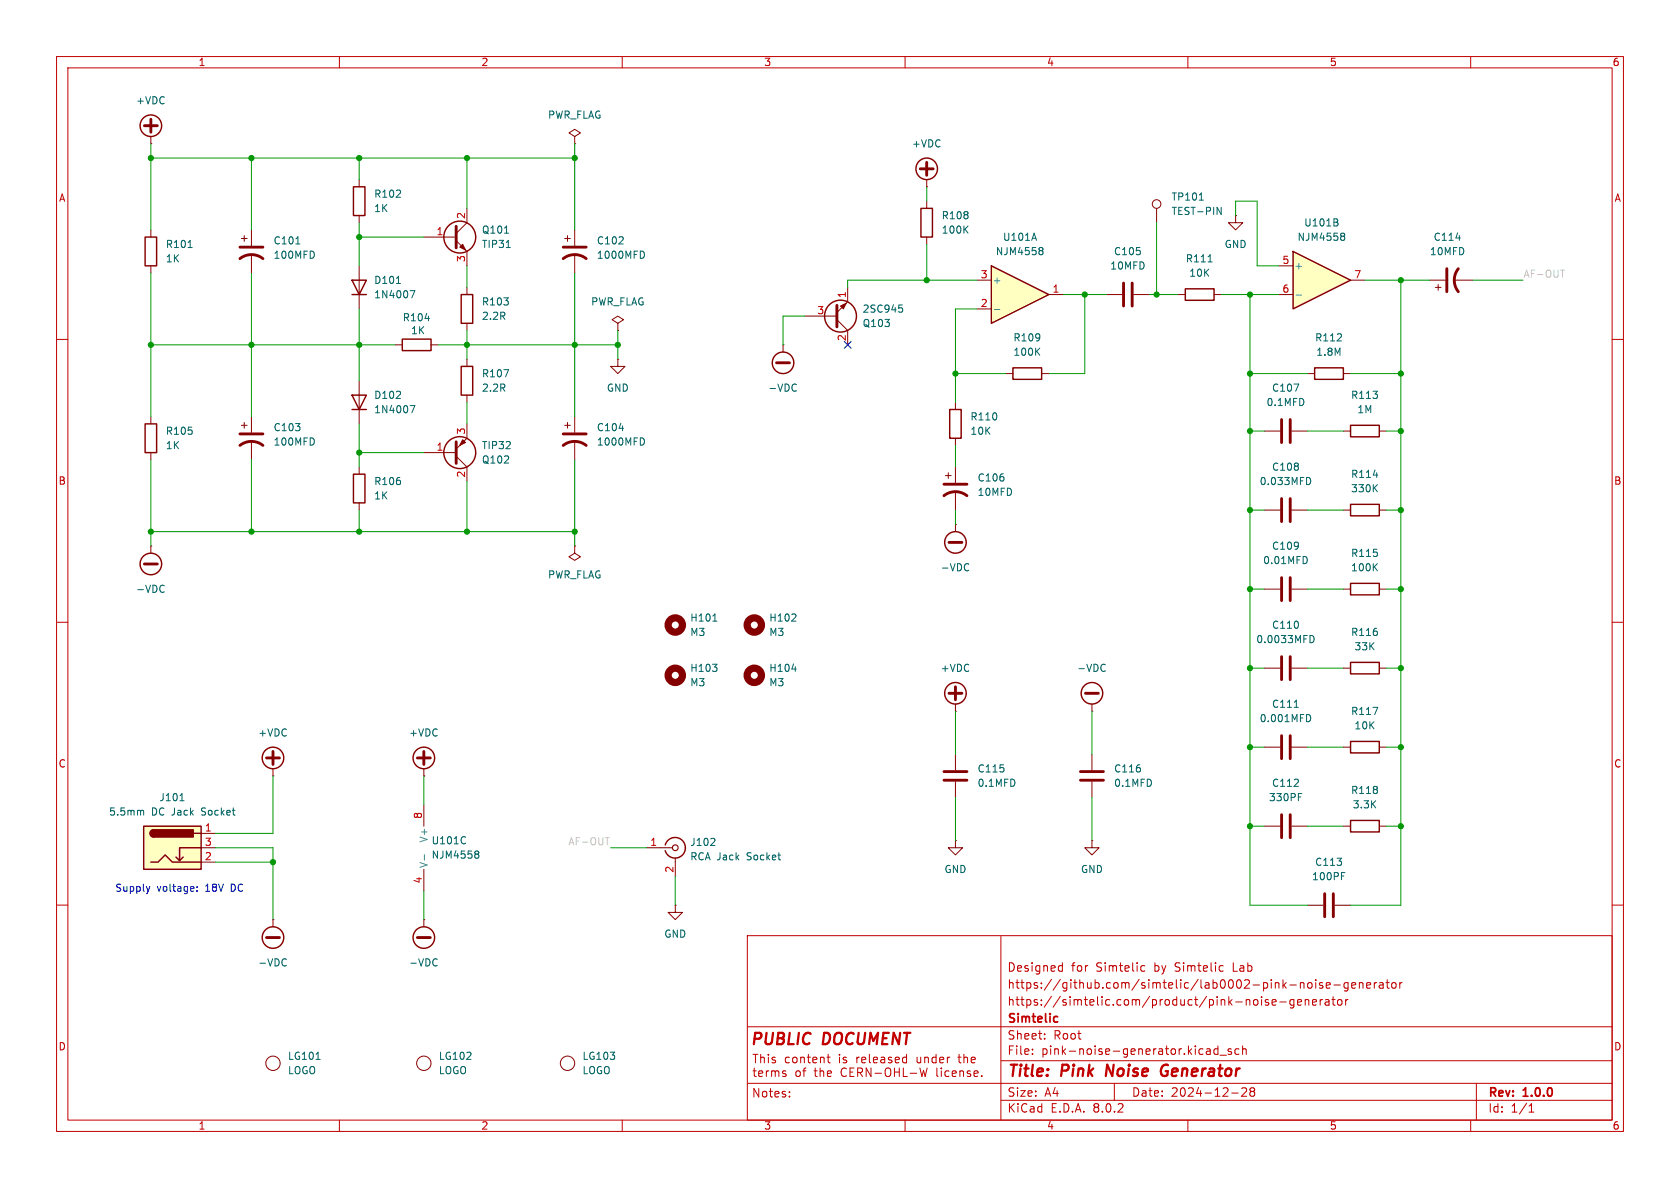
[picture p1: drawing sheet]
<svg xmlns="http://www.w3.org/2000/svg" width="297mm" height="210mm" viewBox="0 0 297 210" stroke-linecap="round" stroke-linejoin="round" font-family="sans-serif">
<g fill="none" stroke="#c20000" stroke-width=".18">
<path d="M10 10h277v190h-277zM12 12h273v186h-273zM60 10v2M110 10v2M160 10v2M210 10v2M260 10v2M10 60h2M285 60h2M10 110h2M285 110h2M10 160h2"/>
<path d="M285 160h2M132.1 165.4h152.9v32.6h-152.9zM176.9 165.5v32.5M187.4 170.7l.4 .1M187.8 170.2v1.5M187.8 171.6l-.4 .1M201.8 171.6h.6M201.8 170.8h.6M215.8 170.7l.4 .1M216.2 171.6l-.4 .1M223.7 177.1l.5 .2 .1 .2-.2 .2-.4-.1M223.7 176.8h.5"/>
<path d="M224.9 177.2l.7-.1-.1-.3-.4-.1-.2 .2 .1 .7h.5M226.2 177.1h1.2M228.7 176.8l-.4-.1-.3 .3v.4l.2 .2h.5M228.7 176.7v1.2l-.2 .3-.4-.1M229.4 177.2l.7-.1-.1-.3-.4-.1-.2 .2 .1 .7h.5M230.7 176.8l.3-.1 .3 .1 .1 .9M230.7 176.7v1M231.2 173.8l.3-.1 .4 .1 .1 .6-.2 .2-.3 .1-.3-.1zM232 177.2l.7-.1v-.3l-.5-.1-.2 .2 .1 .7h.6M232.6 173.2v.1M232.6 173.7v1M233.4 176.7v1"/>
<path d="M233.8 176.7l-.3 .1-.1 .2M233.8 173.8l-.3-.1-.3 .2 .1 .2 .5 .2v.3h-.6M234.3 176.8h.6l.1 .9M234.5 174.2l.7-.1-.1-.3-.4-.1-.2 .2v.7h.6M235 177.1h-.5a.29 .29 0 0 0-.3 .3 .29 .29 0 0 0 .3 .3l.5-.1M235.5 176.7h.5M235.7 176.2v1.3l.3 .2M235.8 174.1h1.2M236.5 176.8l.2-.1 .5 .1v.6l-.1 .2-.4 .1-.2-.1zM237.9 176.7v1M238.3 176.7l-.3 .1-.1 .2M238.3 173.8l-.4-.1-.3 .3v.4l.1 .2h.6"/>
<path d="M238.3 173.7v1.2l-.3 .3-.3-.1M239 174.2l.7-.1-.1-.3-.4-.1-.2 .2v.7h.6M240.3 173.8l.2-.1 .4 .1 .1 .9M240.3 173.7v1M241.6 174.2l.7-.1-.1-.3-.4-.1-.2 .2 .1 .7h.5M243 173.7v1M243.4 173.7l-.3 .1-.1 .2M243.9 173.8h.6v.9M244.5 174.1h-.5a.29 .29 0 0 0-.2 .3 .29 .29 0 0 0 .2 .3l.5-.1M245 173.7h.6M245.2 173.2v1.3l.4 .2M246.1 173.8l.2-.1 .4 .1 .1 .6-.1 .2-.4 .1-.2-.1z"/>
<path d="M247.5 173.7v1M247.9 173.7l-.3 .1-.1 .2M60 198v2M110 198v2M132.1 181.5h152.9M132.2 191.5h152.8M133.1 186.4h.9M133.3 190.1l.4 .2M133.6 186.4v1.5M134.1 190.1l.2 .2 .5-.1M134.5 186.4v1.5M134.5 187l.2-.1 .4 .1v.9"/>
<path d="M135.5 189.3v1M135.8 186.4v.1M135.8 186.9v1M136.4 189.3v1M137.1 187l-.4-.1-.2 .3M137.1 189.5v.8M137.5 189.3l.2 .2v.8M139 190.1l-.2 .2-.5-.1M139.6 187h-.6l-.2 .2v.4M139.6 193.8v.1M139.6 193v.1M140.1 187.6v-.4l.3-.3 .4 .1 .1 .6"/>
<path d="M140.7 190l.3 .3 .3-.1 .2-.2M141.6 187l.2-.1 .3 .1 .1 .9M141.6 186.9v1M142.1 189v1.3M142.7 186.9h.6M142.9 186.4v1.3M143.7 187.4l.7-.2-.1-.2h-.5l-.1 .7M144.1 190.1l.4 .2M145 188.8v1.5M145.1 187l.2-.1 .3 .1 .1 .9M145.1 186.9v1M145.6 189.5v.8"/>
<path d="M146.2 186.9h.6M146.3 189.8l.7-.1-.1-.3-.4-.1-.2 .2v.7h.6M146.4 186.4v1.3l.4 .2M148.4 186.4v.1M148.4 186.9v1M148.8 190.1a.52 .52 0 0 0 .8 .1M149.6 187l-.3-.1-.2 .3M150.3 189.5h.5M151 188.8h-.7v1.5h.7M151.5 186.9v1M151.6 188.8v1.5M151.9 186.9l-.3 .1-.1 .2"/>
<path d="M152 189.6l.5 .7M153.1 187.2l-.3-.3-.4 .1-.1 .7M153.7 186.4v1.3M154 188.8v1.5l-.9-1.5v1.5M155.1 187.2l-.2-.3-.4 .1-.1 .7M155.8 187h.5l.1 .9M156.6 190.1a.51 .51 0 0 0 .8 0M157.6 187l-.3-.1-.2 .3M158.1 188.8v1.5M159 188.8v1.5M159 187.2l-.2-.3-.5 .1v.7M159.7 188.8v1.5h.7"/>
<path d="M160 198v2M160.3 187l-.5-.1-.2 .3M160.3 187.8l-.5 .1M160.3 186.4v1.5M160.9 189.7h1.2M162.1 186.9v.8M162.6 188.8l.4 1.5 .3-1.1 .3 1.1 .3-1.5M162.8 186.9v1M163.5 187l.2-.1 .4 .1v.9M163.5 186.9v1M165.5 187l-.4-.1-.3 .3M165.5 186.4v1.5"/>
<path d="M165.6 190.1l.2 .2M166.4 189.3v1M166.8 187.2l-.2-.3-.4 .1-.1 .7M167.1 190l.2 .3 .5-.1M167.5 186.9v1M167.9 186.9l-.3 .1-.1 .2M168.3 190.1l.3 .2 .4-.1M168.3 189.5l.3-.2h.2l.3 .2v.2l-.8 .1M169.3 186.9h.6M169.6 186.4v1.3M169.7 189.3v1M170.3 189.5v.8"/>
<path d="M170.4 187l.2-.1 .4 .1 .1 .9M170.4 186.4v1.5M171.6 190.1l-.2 .2-.4-.1M172.2 190.1l.2 .2 .4-.1M172.4 187.2l-.2-.3-.4 .1-.1 .7M173.6 190.2v.1M177 194.5h108M177 187.5h108M182.5 186.3v.1M182.5 185.5v.1M184.7 183.6v.1M184.7 182.8v.1"/>
<path d="M197 191.5v3M210 198v2M213.5 185.4l.4 .1 .1 .9M214 186.3l-.5 .1M214 185.8h-.5M215.3 185.5l-.4-.1-.3 .3v.4l.1 .2h.6M215.3 184.9v1.5M215.7 186.5h1.1M217.7 185.5l-.4-.1-.2 .2 .1 .2 .5 .2v.3h-.6M217.7 193.2h1.2M219 185.5l-.4-.1-.3 .3v.4l.2 .2h.5M219.5 192.4l.6-.1 .2 .1 .1 .3-.9 1.1h.9"/>
<path d="M219.7 185.5l.2-.1 .3 .1 .1 .9M219.7 184.9v1.5M221.2 192.9l-.2-.2 .2-.4 .5 .1 .1 .2-.3 .3M221.2 192.9l-.2 .3v.3l.2 .3 .5-.1 .1-.2-.1-.4-.2-.2M221.2 192.9h.3M260 198v2M261 191.5v6.5M270.3 196.6h.9M270.3 195.5l.4-.4v1.5"/>
</g>
<path d="M195.7 188.2l-.2 2M205.5 190.1l.3 .1 .5-.1M206 188.2h.3M206.1 189.4h.4" fill="none" stroke="#c20000" stroke-width=".4"/>
<path d="M186.6 179.7l.4 .1M187 180.6l-.4 .1" fill="none" stroke="#c20000" stroke-width=".3"/>
<g fill="none" stroke="#840000" stroke-width=".25">
<path d="M62.5 33h2v5.1h-2zM162.8 36.8h2v5.1h-2zM25.7 41.9h2v5.1h-2zM62.2 49.5h2.6l-1.3 2.6zM62.2 52.1h2.6M71.1 59.9h5.1v2.1h-5.1zM81.5 52.1h2.1v5.1h-2.1zM209.5 51.1h5.1v2h-5.1zM62.2 69.9h2.6l-1.3 2.5zM62.2 72.4h2.6M81.5 64.8h2.1v5.1h-2.1zM167.9 72.4h2v5.1h-2z"/>
<path d="M179.1 65h5v2.1h-5z"/>
<circle cx="26.7" cy="22.2" r="1.9"/>
<circle cx="81.3" cy="41.9" r="2.82"/>
</g>
<g fill="none" stroke="#840000" stroke-width=".18">
<path d="M26.7 25.4h.1M26.7 24.1v1.3M63.5 31.8v1.2M63.5 38.1v1.3M82.5 36.8v2.6l-1.9 1.9M163.8 35.6v1.2M204.5 36.8v2.6M218.4 38.1v1.3h1.3l-1.3 1.2-1.2-1.2h1.2M218.4 38.1h.1M26.7 40.6v1.3M26.7 47v1.3M42.7 42.2h1"/>
<path d="M43.2 41.7v1M44.4 40.6v2.8M44.4 45v3.3M63.5 47v7.6M74.9 41.9h5.7M80.6 42.5l1.9 2v2.5M82.5 50.8v1.3M82.5 57.2v1.2M163.8 41.9v1.3M208.3 52.1h1.2M214.6 52.1h1.3M63.5 67.3v7.6"/>
<path d="M69.8 61h1.3M76.2 61h1.3M82.5 63.5v1.3M82.5 69.9v1.2M168.9 71.1v1.3M168.9 77.5v1.2M177.8 66h1.3M184.1 66h1.3M167.1 84.1h1M167.6 83.6v1M168.9 82.6v2.7M168.9 86.9v3.3"/>
<circle cx="204.5" cy="36.1" r=".76"/>
</g>
<g fill="none" stroke="#006464" stroke-width=".18">
<path d="M171.1 39.9l-.7 .8M212 35.4h.7M215.2 36.6l.7 1.3v-1.3M33.3 43.8h.7M52.3 43.1h.7M70.1 50.1h.7M72.5 51.4h.8l-.5 1.2M75.1 56.3h.8M89.2 41.2h.7M89.5 43.8h.7M170.6 40.5l.5 .7M213.6 46.3h.7"/>
<path d="M72.5 71.7h.8l-.5 1.3M89.1 65.3h.8l-.5 1.3M183.3 62.1l.5 .7M183.8 61.5l-.7 .8"/>
</g>
<path d="M25.5 22.2h2.3M26.7 21.1v2.3M42.4 45.7a3.3 3.3 0 0 1 4.1 0M42.4 43.7h4.1M80.6 40v3.8M166.9 87.6a3.3 3.3 0 0 1 4 0M166.9 85.6h4" fill="none" stroke="#840000" stroke-width=".51"/>
<path d="M81.3 43.7l.5-.5 .5 1z" fill="#840000" stroke="#840000" stroke-width=".18"/>
<path d="M175.3 47l10.1 5.1-10.1 5.1z" fill="#ffffc2"/>
<g fill="none" stroke="#840000" stroke-width=".25">
<path d="M175.3 47l10.1 5.1-10.1 5.1zM232.4 65h5.1v2.1h-5.1zM238.8 75.2h5v2h-5zM238.8 89.2h5v2h-5z"/>
<circle cx="163.8" cy="29.8" r="1.9"/>
<circle cx="148.6" cy="55.9" r="2.82"/>
</g>
<g fill="none" stroke="#840000" stroke-width=".18">
<path d="M101.6 24.1l1-.6-1-.6-1 .6 1 .6v1.3M101.6 25.4h.1M163.8 33h.1M163.8 31.8v1.2M142.2 55.9h5.8M148 56.5l1.9 1.9v2.6M149.9 50.8v2.5l-1.9 1.9M172.7 54.6h2.6M172.7 49.5h2.6M185.4 52.1h2.6M252.7 49.5h2.8M253.7 50.8h1.1"/>
<path d="M254.3 50.3v1M257 49.5h3.3M99.8 75.2h1M100.3 74.7v1M101.6 73.7v2.8M101.6 78v3.3M109.2 63.5v1.3h1.3l-1.3 1.2-1.3-1.2h1.3M109.2 63.5h.1M231.1 66h1.3M237.5 66h1.3M237.5 76.2h1.3M243.8 76.2h1.3"/>
<path d="M101.6 96.5v1.3l1 .6-1 .7-1-.7 1-.6M101.6 96.5h.1M223.5 90.2h2.8M228.3 90.2h2.8M237.5 90.2h1.3M243.8 90.2h1.3M168.9 133.4v2.7M168.9 138.2v2.8M193 133.4v2.7M193 138.2v2.8"/>
</g>
<path d="M175.8 54.7h1" fill="none" stroke="#00c2c2" stroke-width=".18"/>
<g fill="none" stroke="#006464" stroke-width=".18">
<path d="M158.9 53.9h.6M159.3 54.4l.3 .2v.3l-.3 .3M182.8 41.2l.4 1.3M183.9 43.8h.2l.3 .2-.3 .3M183.9 44.3h.2M184.1 44.3l.3 .2v.3l-.1 .2h-.4M257.4 42.1h.8M109.5 75.7h.7M113.7 77.5l.2 .5-.2 .6M231.3 84.4a.68 .68 0 0 1 .4 .6 .68 .68 0 0 1-.4 .7M242.8 84h.8M243 86.2l.5 .7"/>
<path d="M243.5 85.7l-.7 .7"/>
</g>
<g fill="none" stroke="#840000" stroke-width=".51">
<path d="M162.7 29.8h2.3M163.8 28.7v2.3M148 54v3.8M255.8 47.5v4.1M257.8 47.5a3.3 3.3 0 0 0 0 4.1M99.6 78.7a3.3 3.3 0 0 1 4 0M99.6 76.7h4M226.6 88.1v4.1M228.1 88.1v4.1M166.9 137.9h4M166.9 136.4h4M191 137.9h4.1"/>
<path d="M191 136.4h4.1"/>
</g>
<path d="M148.6 54.1l1-.5-.5 1z" fill="#840000" stroke="#840000" stroke-width=".18"/>
<path d="M228.6 44.5l10.2 5-10.2 5.1z" fill="#ffffc2"/>
<path d="M228.6 44.5l10.2 5-10.2 5.1z" fill="none" stroke="#840000" stroke-width=".25"/>
<path d="M226.1 47h2.5M226.1 52.1h2.5M238.8 49.5h2.5" fill="none" stroke="#840000" stroke-width=".18"/>
<path d="M229.1 52.2h1" fill="none" stroke="#00c2c2" stroke-width=".18"/>
<path d="M236.3 39.3l.3 .2-.1 .3-.2 .1M236.4 38.7l.1 .2-.1 .3M237.2 41.2h.3l.2 .3-.2 .3M237.2 41.8h.3M237.5 41.8l.2 .2v.2l-.1 .2-.4 .1" fill="none" stroke="#006464" stroke-width=".18"/>
<path d="M25.4 146.1h10.2v7.6h-10.2z" fill="#ffffc2"/>
<g fill="none" stroke="#840000" stroke-width=".25">
<path d="M25.7 74.9h2v5.1h-2zM62.5 83.8h2v5.1h-2zM238.8 103.1h5v2.1h-5zM238.8 117.1h5v2h-5zM238.8 131.1h5v2h-5zM25.4 146.1h10.2v7.6h-10.2zM26.7 152.4h1.2l1.3-1.3 1.3 1.3h5.1M27.2 146.7a.64 .64 0 0 0-.7 .6 .64 .64 0 0 0 .7 .7M32.4 151.5l-.7 .6M34.3 147.3h1.3M35.6 149.9h-3.9v2.2l-.6-.6M117.6 149.4a1.81 1.81 0 0 1 2-1.3 1.81 1.81 0 0 1 1.6 1.8"/>
<path d="M121.2 149.9a1.82 1.82 0 0 1-1.6 1.8 1.82 1.82 0 0 1-2-1.3M238.8 145h5v2.1h-5z"/>
<circle cx="138.4" cy="64.1" r="1.9"/>
<circle cx="26.7" cy="99.7" r="1.9"/>
<circle cx="81.3" cy="80" r="2.82"/>
<circle cx="168.9" cy="95.9" r="1.9"/>
<circle cx="48.3" cy="134" r="1.9"/>
<circle cx="74.9" cy="134" r="1.9"/>
<circle cx="168.9" cy="122.6" r="1.9"/>
<circle cx="193" cy="122.6" r="1.9"/>
<circle cx="48.3" cy="165.7" r="1.9"/>
<circle cx="74.9" cy="165.7" r="1.9"/>
</g>
<g fill="#840000" stroke="#840000" stroke-width=".25">
<path d="M26.7 146.9l.5-.2v1.3a.63 .63 0 0 1-.6-.4 .63 .63 0 0 1 .1-.7z"/>
<path d="M27.2 146.7h7v1.3h-7z"/>
</g>
<g fill="none" stroke="#840000" stroke-width=".18">
<path d="M99.8 42.2h1M100.3 41.7v1M101.6 40.6v2.8M101.6 45v3.3M109.2 57.2l1-.7-1-.6-1 .6 1 .7v1.2M109.2 58.4h.1M195.6 52.1h2.8M200.4 52.1h2.8M26.7 73.7v1.2M42.7 75.2h1M43.2 74.7v1M44.4 73.7v2.8"/>
<path d="M44.4 78v3.3M82.5 74.9v2.6l-1.9 1.9M138.4 61h.1M138.4 61v1.2M223.5 76.2h2.8M228.3 76.2h2.8M26.7 96.5h.1M26.7 80v1.3M26.7 96.5v1.3M63.5 82.6v1.2M63.5 88.9v1.3M74.9 80h5.7"/>
<path d="M80.6 80.6l1.9 2v2.5M168.9 92.7h.1M168.9 92.7v1.3M223.5 104.1h2.8M223.5 118.1h2.8M228.3 104.1h2.8M228.3 118.1h2.8M237.5 104.1h1.3M237.5 118.1h1.3M243.8 104.1h1.3M243.8 118.1h1.3M48.3 137.2h.1"/>
<path d="M48.3 135.9v1.3M74.9 137.2h.1M74.9 135.9v1.3M168.9 125.7h.1M168.9 124.5v1.2M193 125.7h.1M193 124.5v1.2M223.5 132.1h2.8M228.3 132.1h2.8M237.5 132.1h1.3M243.8 132.1h1.3M35.6 147.3h2.5"/>
<path d="M35.6 152.4h2.5M35.6 149.9h2.5M74.9 142.2v3.9M74.9 153.7v3.8M114.3 149.9h4.6M119.4 151.6v3.3M168.9 148.6v1.3h1.3l-1.3 1.2-1.3-1.2h1.3M168.9 148.6h.1M193 148.6v1.3h1.3l-1.3 1.2-1.2-1.2h1.2M193 148.6h.1M223.5 146.1h2.8M228.3 146.1h2.8"/>
<path d="M237.5 146.1h1.3M243.8 146.1h1.3M48.3 162.6h.1M48.3 162.6v1.2M74.9 162.6h.1M74.9 162.6v1.2M119.4 160v1.3h1.2l-1.2 1.3-1.3-1.3h1.3M119.4 160h.1M231.1 160h2.8M236 160h2.8"/>
<circle cx="48.3" cy="188" r="1.27"/>
<circle cx="74.9" cy="188" r="1.27"/>
<circle cx="100.3" cy="188" r="1.27"/>
</g>
<g fill="none" stroke="#006464" stroke-width=".18">
<path d="M113.7 44.5l.2 .4-.2 .7M140.5 67.9l.3 .1M140.8 69l-.3 .2M228.8 67.9h.8l-.5 1.3M171 99.6l.3 .2M231 98.6l.1 .3-.1 .6M243.5 99.6l-.7 .8M28.8 103.4l.2 .2M29 104.6l-.2 .1M126 117.4h.7l-.4 .5M126 109.8h.7M126.7 118v.6"/>
<path d="M139.9 109.8h.8M140 118.3h.8M140.7 108.7v.4M171.3 100.8l-.3 .1M195.2 117.4l.2 .1M195.4 118.6l-.2 .1M231.6 112.3a.64 .64 0 0 1 .7 .7 .64 .64 0 0 1-.7 .6M243 100.2l.5 .7M228.8 125h.7M231.3 126.3a.68 .68 0 0 1 .4 .6 .68 .68 0 0 1-.4 .7M242.7 125h.9l-.6 1.3M25 143.2l.4 .2v.7"/>
<path d="M31.8 141.5h.7M82.2 148h.1M82.3 149l-.1 .1M84.2 150.4l.3 .1 .2 .2-.3 .3M84.2 151h.2M84.4 151l.3 .2v.3l-.2 .1-.3 .1M126.3 148.3l.1 .1-.1 .3-.7 .8h.8M229.5 140.3h.6M237.2 154.2h.6M50.4 169.5l.2 .1M50.6 170.6l-.2 .2M77 169.5l.3 .1"/>
<path d="M77.3 170.6l-.3 .2M55.9 187.3h.7"/>
</g>
<g fill="none" stroke="#840000" stroke-width=".51">
<path d="M99.6 45.7a3.3 3.3 0 0 1 4 0M99.6 43.7h4M198.6 50v4.1M200.2 50v4.1M42.4 78.7a3.3 3.3 0 0 1 4.1 0M42.4 76.7h4.1M80.6 78.1v3.8M137.3 64.1h2.3M226.6 74.2v4M228.1 74.2v4M25.5 99.7h2.3M167.8 95.9h2.3"/>
<path d="M226.6 102.1v4.1M226.6 116.1v4M228.1 102.1v4.1M228.1 116.1v4M47.1 134h2.3M48.3 132.8v2.3M73.8 134h2.3M74.9 132.8v2.3M167.8 122.6h2.3M168.9 121.4v2.3M191.9 122.6h2.3M226.6 130v4.1"/>
<path d="M228.1 130v4.1M226.6 144v4.1M228.1 144v4.1M234.2 158v4.1M235.7 158v4.1M47.1 165.7h2.3M73.8 165.7h2.3"/>
</g>
<path d="M81.8 77.7l.5 .5-1 .5z" fill="#840000" stroke="#840000" stroke-width=".18"/>
<path d="M75 151.1v1" fill="none" stroke="#00c2c2" stroke-width=".18"/>
<circle cx="119.4" cy="149.9" r=".51" fill="none" stroke="#840000" stroke-width=".2"/>
<g fill="none" stroke="#840000" stroke-width="1.3">
<circle cx="119.4" cy="110.5" r="1.27"/>
<circle cx="119.4" cy="119.4" r="1.27"/>
<circle cx="133.3" cy="110.5" r="1.27"/>
<circle cx="133.3" cy="119.4" r="1.27"/>
</g>
<path d="M275.9 47.7h.7M107 148.1h.7" fill="none" stroke="#c2c2c2" stroke-width=".18"/>
<path d="M26.5 156.7l-.3 .9M34.8 157.4v.2M34.8 156.8v.1" fill="none" stroke="#0000c2" stroke-width=".18"/>
<g fill="none" stroke="#009600" stroke-width=".18">
<path d="M26.7 27.9h74.9M26.7 25.4v15.2M44.4 27.9v12.7M63.5 27.9v3.9M63.5 39.4v7.6M82.5 27.9v8.9M101.6 25.4v15.2M163.8 33v2.6M204.5 39.4v12.7M218.4 38.1v-2.5h3.8v11.4h3.9M26.7 48.3v25.4M44.4 48.3v25.4"/>
<path d="M63.5 54.6v12.7M63.5 41.9h11.4M82.5 47v3.8M82.5 58.4v5.1M101.6 48.3v25.4M109.2 58.4v5.1M142.2 55.9h-3.8v5.1M163.8 43.2v6.3M172.7 49.5h-22.8v1.3M172.7 54.6h-3.8v16.5M188 52.1h7.6M191.8 52.1v13.9h-6.4"/>
<path d="M203.2 52.1h5.1M215.9 52.1h10.2M221 52.1v107.9h10.1M241.3 49.5h11.4M247.6 49.5v110.5h-8.8M260.3 49.5h8.9M26.7 61h43.1M63.5 74.9v7.7M77.5 61h31.7M82.5 71.1v3.8M168.9 66h8.9M168.9 78.7v3.9"/>
<path d="M221 66h10.1M221 76.2h2.5M231.1 76.2h6.4M238.8 66h8.8M245.1 76.2h2.5M26.7 81.3v15.2M26.7 94h74.9M44.4 81.3v12.7M63.5 90.2v3.8M63.5 80h11.4M82.5 85.1v8.9M101.6 81.3v15.2"/>
<path d="M168.9 90.2v2.5M221 90.2h2.5M231.1 90.2h6.4M245.1 90.2h2.5M221 118.1h2.5M221 104.1h2.5M231.1 118.1h6.4M231.1 104.1h6.4M245.1 118.1h2.5M245.1 104.1h2.5M48.3 137.2v10.1h-10.2M74.9 137.2v5"/>
<path d="M168.9 125.7v7.7M193 125.7v7.7M221 132.1h2.5M231.1 132.1h6.4M245.1 132.1h2.5M38.1 149.9h10.2v12.7M38.1 152.4h10.2M74.9 157.5v5.1M107.9 149.9h6.4M119.4 154.9v5.1M168.9 141v7.6M193 141v7.6"/>
<path d="M221 146.1h2.5M231.1 146.1h6.4M245.1 146.1h2.5"/>
</g>
<path d="M149.3 60.4l1.2 1.2M150.5 60.4l-1.2 1.2" fill="none" stroke="#000084" stroke-width=".18"/>
<g fill="#009600" stroke="#009600" stroke-width=".18">
<circle cx="247.6" cy="146.1" r=".46"/>
<circle cx="247.6" cy="132.1" r=".46"/>
<circle cx="221" cy="104.1" r=".46"/>
<circle cx="221" cy="118.1" r=".46"/>
<circle cx="247.6" cy="118.1" r=".46"/>
<circle cx="247.6" cy="104.1" r=".46"/>
<circle cx="221" cy="132.1" r=".46"/>
<circle cx="221" cy="146.1" r=".46"/>
<circle cx="44.4" cy="27.9" r=".46"/>
<circle cx="26.7" cy="27.9" r=".46"/>
<circle cx="63.5" cy="61" r=".46"/>
<circle cx="44.4" cy="61" r=".46"/>
<circle cx="63.5" cy="41.9" r=".46"/>
<circle cx="26.7" cy="61" r=".46"/>
<circle cx="63.5" cy="27.9" r=".46"/>
<circle cx="82.5" cy="27.9" r=".46"/>
<circle cx="63.5" cy="94" r=".46"/>
<circle cx="44.4" cy="94" r=".46"/>
<circle cx="63.5" cy="80" r=".46"/>
<circle cx="82.5" cy="94" r=".46"/>
<circle cx="26.7" cy="94" r=".46"/>
<circle cx="221" cy="76.2" r=".46"/>
<circle cx="247.6" cy="49.5" r=".46"/>
<circle cx="247.6" cy="66" r=".46"/>
<circle cx="247.6" cy="76.2" r=".46"/>
<circle cx="221" cy="90.2" r=".46"/>
<circle cx="247.6" cy="90.2" r=".46"/>
<circle cx="163.8" cy="49.5" r=".46"/>
<circle cx="82.5" cy="61" r=".46"/>
<circle cx="101.6" cy="27.9" r=".46"/>
<circle cx="109.2" cy="61" r=".46"/>
<circle cx="101.6" cy="61" r=".46"/>
<circle cx="191.8" cy="52.1" r=".46"/>
<circle cx="168.9" cy="66" r=".46"/>
<circle cx="221" cy="66" r=".46"/>
<circle cx="221" cy="52.1" r=".46"/>
<circle cx="204.5" cy="52.1" r=".46"/>
<circle cx="101.6" cy="94" r=".46"/>
<circle cx="48.3" cy="152.4" r=".46"/>
</g>
<g font-size="2.8" fill="#c20000">
<text x="132.5" y="185.3">PUBLIC</text>
<text x="145.5" y="185.3">DOCUMENT</text>
<text x="178" y="190.9">Title:</text>
<text x="187.7" y="190.9">Pink</text>
<text x="196.4" y="190.9">Noise</text>
<text x="206.9" y="190.9">Generator</text>
</g>
<g font-size="2.1" fill="#c20000">
<text x="178" y="172">Designed</text>
<text x="189.4" y="172">for</text>
<text x="193.8" y="172">Simtelic</text>
<text x="204.2" y="172">by</text>
<text x="208" y="172">Simtelic</text>
<text x="218.4" y="172">Lab</text>
<text x="178" y="178">https://simtelic.com/product/pink-noise-generator</text>
<text x="178" y="175">https://github.com/simtelic/lab0002-pink-noise-generator</text>
<text x="178" y="184">Sheet:</text>
<text x="178" y="181.2">Simtelic</text>
<text x="186.2" y="184">Root</text>
<text x="132.9" y="189.4">This</text>
<text x="138.6" y="189.4">content</text>
<text x="148.3" y="189.4">is</text>
<text x="151.5" y="189.4">released</text>
<text x="162.3" y="189.4">under</text>
<text x="169.9" y="189.4">the</text>
<text x="174.7" y="189.4">terms</text>
<text x="178" y="186.7">File:</text>
<text x="183.6" y="189.4">of</text>
<text x="184.1" y="186.7">pink-noise-generator.kicad_sch</text>
<text x="187.1" y="189.4">the</text>
<text x="191.9" y="189.4">CERN-OHL-W</text>
<text x="208.9" y="189.4">license.</text>
<text x="132.8" y="194.2">Notes:</text>
<text x="178" y="196.9">KiCad</text>
<text x="178" y="194.1">Size:</text>
<text x="184.7" y="194.1">A4</text>
<text x="185.7" y="196.9">E.D.A.</text>
<text x="193.3" y="196.9">8.0.2</text>
<text x="200" y="194.1">Date:</text>
<text x="207" y="194.1">2024-12-28</text>
<text x="263" y="194.3">Rev:</text>
<text x="263" y="196.9">Id:</text>
<text x="267.1" y="196.9">1/1</text>
<text x="269.4" y="194.3">1.0.0</text>
</g>
<g font-size="1.8" fill="#c20000">
<text x="35" y="11.9">1</text>
<text x="85" y="11.9">2</text>
<text x="135" y="11.9">3</text>
<text x="185" y="11.9">4</text>
<text x="235" y="11.9">5</text>
<text x="285" y="11.9">6</text>
<text x="10.3" y="35.9">A</text>
<text x="285.3" y="35.9">A</text>
<text x="10.3" y="85.9">B</text>
<text x="285.3" y="85.9">B</text>
<text x="10.3" y="135.9">C</text>
<text x="285.3" y="135.9">C</text>
<text x="10.3" y="185.9">D</text>
<text x="285.3" y="185.9">D</text>
<text x="35" y="199.9">1</text>
<text x="85" y="199.9">2</text>
<text x="135" y="199.9">3</text>
<text x="185" y="199.9">4</text>
<text x="235" y="199.9">5</text>
<text x="285" y="199.9">6</text>
</g>
<g font-size="1.8" fill="#006464">
<text x="24" y="18.6">+VDC</text>
<text x="96.8" y="21.2">PWR_FLAG</text>
<text x="161.1" y="26.3">+VDC</text>
<text x="66" y="35.2">R102</text>
<text x="207" y="35.7">TP101</text>
<text x="66" y="37.7">1K</text>
<text x="85.1" y="41.5">Q101</text>
<text x="166.4" y="39">R108</text>
<text x="166.4" y="41.5">100K</text>
<text x="207" y="38.2">TEST-PIN</text>
<text x="230.5" y="40.2">U101B</text>
<text x="29.2" y="44">R101</text>
<text x="29.2" y="46.6">1K</text>
<text x="48.3" y="43.4">C101</text>
<text x="48.3" y="45.9">100MFD</text>
<text x="85.1" y="44">TIP31</text>
<text x="105.4" y="43.4">C102</text>
<text x="105.4" y="45.9">1000MFD</text>
<text x="175.9" y="45.3">NJM4558</text>
<text x="177.2" y="42.8">U101A</text>
<text x="196.2" y="47.9">10MFD</text>
<text x="196.8" y="45.3">C105</text>
<text x="209.5" y="46.6">R111</text>
<text x="216.4" y="44">GND</text>
<text x="229.3" y="42.8">NJM4558</text>
<text x="252.7" y="45.3">10MFD</text>
<text x="253.4" y="42.8">C114</text>
<text x="66" y="50.4">D101</text>
<text x="66" y="52.9">1N4007</text>
<text x="210.1" y="49.1">10K</text>
<text x="71.1" y="57">R104</text>
<text x="72.6" y="59.3">1K</text>
<text x="85.1" y="54.2">R103</text>
<text x="85.1" y="56.7">2.2R</text>
<text x="104.4" y="54.2">PWR_FLAG</text>
<text x="152.4" y="55.5">2SC945</text>
<text x="152.4" y="58">Q103</text>
<text x="179.1" y="60.6">R109</text>
<text x="179.1" y="63.1">100K</text>
<text x="232.4" y="60.6">R112</text>
<text x="232.6" y="63.1">1.8M</text>
<text x="66" y="70.7">D102</text>
<text x="85.1" y="66.9">R107</text>
<text x="85.1" y="69.4">2.2R</text>
<text x="107.2" y="69.4">GND</text>
<text x="135.7" y="69.4">-VDC</text>
<text x="223.8" y="72">0.1MFD</text>
<text x="224.8" y="69.4">C107</text>
<text x="238.7" y="70.7">R113</text>
<text x="29.2" y="77.1">R105</text>
<text x="48.3" y="76.4">C103</text>
<text x="66" y="73.3">1N4007</text>
<text x="105.4" y="76.4">C104</text>
<text x="171.5" y="74.5">R110</text>
<text x="171.5" y="77.1">10K</text>
<text x="239.9" y="73.3">1M</text>
<text x="29.2" y="79.6">1K</text>
<text x="48.3" y="79">100MFD</text>
<text x="85.1" y="82.1">Q102</text>
<text x="85.1" y="79.6">TIP32</text>
<text x="105.4" y="79">1000MFD</text>
<text x="224.8" y="83.4">C108</text>
<text x="66" y="86">R106</text>
<text x="66" y="88.5">1K</text>
<text x="172.7" y="85.3">C106</text>
<text x="172.7" y="87.9">10MFD</text>
<text x="222.6" y="86">0.033MFD</text>
<text x="238.7" y="84.7">R114</text>
<text x="238.7" y="87.2">330K</text>
<text x="166.2" y="101.2">-VDC</text>
<text x="223.2" y="99.9">0.01MFD</text>
<text x="224.8" y="97.4">C109</text>
<text x="238.7" y="98.7">R115</text>
<text x="238.7" y="101.2">100K</text>
<text x="24" y="105">-VDC</text>
<text x="96.8" y="102.5">PWR_FLAG</text>
<text x="121.9" y="112.6">M3</text>
<text x="121.9" y="110.1">H101</text>
<text x="135.9" y="112.6">M3</text>
<text x="135.9" y="110.1">H102</text>
<text x="222" y="113.9">0.0033MFD</text>
<text x="224.8" y="111.4">C110</text>
<text x="238.7" y="112.6">R116</text>
<text x="121.9" y="119">H103</text>
<text x="135.9" y="119">H104</text>
<text x="166.2" y="119">+VDC</text>
<text x="190.3" y="119">-VDC</text>
<text x="239.4" y="115.2">33K</text>
<text x="121.9" y="121.5">M3</text>
<text x="135.9" y="121.5">M3</text>
<text x="224.8" y="125.3">C111</text>
<text x="45.6" y="130.4">+VDC</text>
<text x="72.2" y="130.4">+VDC</text>
<text x="222.6" y="127.9">0.001MFD</text>
<text x="238.7" y="126.6">R117</text>
<text x="239.4" y="129.1">10K</text>
<text x="172.7" y="136.8">C115</text>
<text x="196.9" y="136.8">C116</text>
<text x="28.1" y="141.8">J101</text>
<text x="172.7" y="139.3">0.1MFD</text>
<text x="196.9" y="139.3">0.1MFD</text>
<text x="224.2" y="141.8">330PF</text>
<text x="224.8" y="139.3">C112</text>
<text x="238.7" y="140.6">R118</text>
<text x="239.1" y="143.1">3.3K</text>
<text x="19.2" y="144.4">5.5mm</text>
<text x="26.8" y="144.4">DC Jack</text>
<text x="35.9" y="144.4">Socket</text>
<text x="76.2" y="149.5">U101C</text>
<text x="121.9" y="149.7">J102</text>
<text x="76.2" y="152">NJM4558</text>
<text x="121.9" y="152.3">RCA Jack</text>
<text x="132.1" y="152.3">Socket</text>
<text x="166.9" y="154.5">GND</text>
<text x="191" y="154.5">GND</text>
<text x="231.9" y="155.8">100PF</text>
<text x="232.4" y="153.3">C113</text>
<text x="117.3" y="166">GND</text>
<text x="45.6" y="171">-VDC</text>
<text x="72.2" y="171">-VDC</text>
<text x="50.8" y="190.1">LOGO</text>
<text x="50.8" y="187.6">LG101</text>
<text x="77.5" y="190.1">LOGO</text>
<text x="77.5" y="187.6">LG102</text>
<text x="102.9" y="190.1">LOGO</text>
<text x="102.9" y="187.6">LG103</text>
</g>
<g font-size="1.8" fill="#a90000">
<text x="77.1" y="41.7">1</text>
<text x="82.3" y="38.8" transform="rotate(-90 82.3 38.8)">2</text>
<text x="82.3" y="46.4" transform="rotate(-90 82.3 46.4)">3</text>
<text x="226.6" y="46.7">5</text>
<text x="149.6" y="52.8" transform="rotate(-90 149.6 52.8)">1</text>
<text x="173.3" y="49.3">3</text>
<text x="186" y="51.8">1</text>
<text x="226.6" y="51.8">6</text>
<text x="239.3" y="49.3">7</text>
<text x="144.4" y="55.6">3</text>
<text x="173.3" y="54.4">2</text>
<text x="149.6" y="60.4" transform="rotate(-90 149.6 60.4)">2</text>
<text x="82.3" y="76.9" transform="rotate(-90 82.3 76.9)">3</text>
<text x="77.1" y="79.8">1</text>
<text x="82.3" y="84.5" transform="rotate(-90 82.3 84.5)">2</text>
<text x="36.1" y="147.1">1</text>
<text x="36.1" y="149.6">3</text>
<text x="74.7" y="144.9" transform="rotate(-90 74.7 144.9)">8</text>
<text x="114.9" y="149.6">1</text>
<text x="36.1" y="152.1">2</text>
<text x="119.1" y="154.4" transform="rotate(-90 119.1 154.4)">2</text>
<text x="74.7" y="156.3" transform="rotate(-90 74.7 156.3)">4</text>
</g>
<g font-size="1.8" fill="#00c2c2">
<text x="228.7" y="47.9">+</text>
<text x="175.4" y="50.4">+</text>
<text x="75.8" y="149" transform="rotate(-90 75.8 149)">V+</text>
<text x="75.8" y="153.5" transform="rotate(-90 75.8 153.5)">V-</text>
</g>
<g font-size="1.8" fill="#c2c2c2">
<text x="269.2" y="49.2">AF-OUT</text>
<text x="100.4" y="149.5">AF-OUT</text>
</g>
<g font-size="1.8" fill="#0000c2">
<text x="20.3" y="157.8">Supply</text>
<text x="27.7" y="157.8">voltage:</text>
<text x="36.4" y="157.8">18V</text>
<text x="41.1" y="157.8">DC</text>
</g>
</svg>
